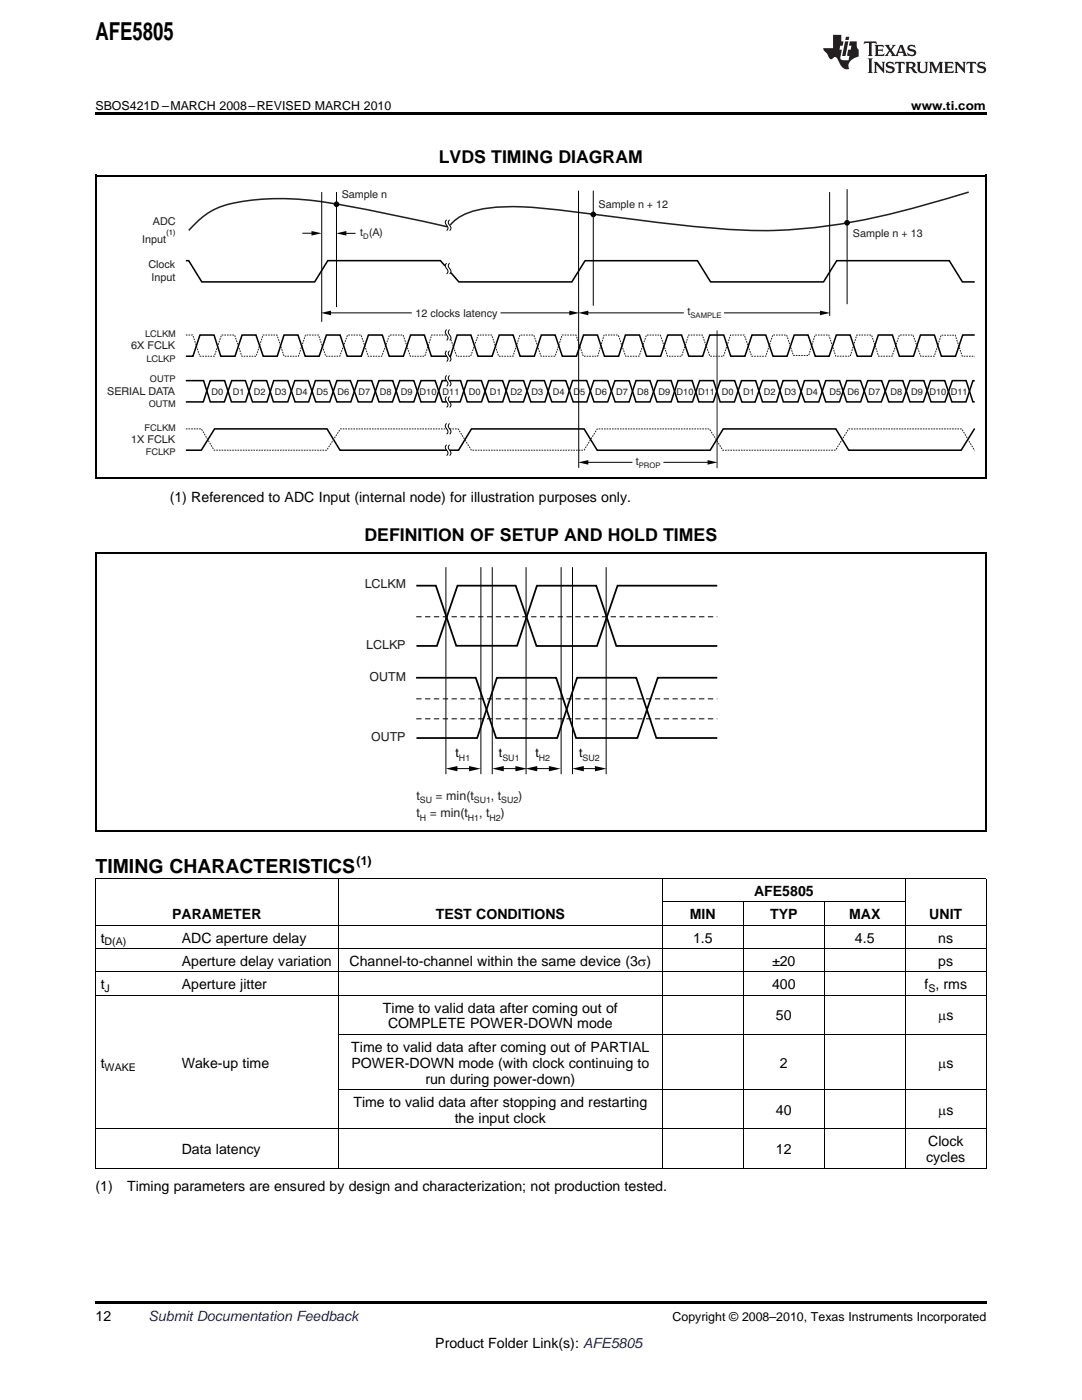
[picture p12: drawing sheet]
<svg xmlns="http://www.w3.org/2000/svg" width="216mm" height="279mm" viewBox="0 0 216 279" stroke-linecap="round" stroke-linejoin="round" font-family="sans-serif">
<g fill="#231f20">
<path d="M172.5 8.3l-.1 .5 .4-.2h.6v.1v2.1l-.2 .4h.9l-.2-.4v-2.1l.1-.1h.5l.5 .2-.2-.5zM174.5 9l.2 .3v1.5l-.2 .4h1.8l.2-.6a1.04 1.04 0 0 1-1.3 .2v-.7h.6l.3 .2v-.6l-.3 .2h-.6v-.6l.8-.1 .4 .3-.2-.5zM176.5 9l.9 1.1-.9 1.1h.8l-.2-.2 .4-.7 .5 .7-.2 .2h1.5l-.2-.2 .2-.4h.9l.1 .4-.2 .2h1l-.3-.3-.7-1.9h-.5l-.9 2-.8-1 .9-1h-.8l.1 .3-.4 .5-.3-.6 .1-.2zM179.7 9.3l.4 1h-.7zM181.3 9.1a.63 .63 0 0 0-.2 .7 .63 .63 0 0 0 .6 .4l.6 .2 .1 .2a.75 .75 0 0 1-.7 .4 .75 .75 0 0 1-.6-.5l.1 .7 .1-.1a1.11 1.11 0 0 0 1.5-.6 1.13 1.13 0 0 0-1.2-.8l-.1-.4a1.04 1.04 0 0 1 1.2 .2l-.2-.5-.2 .1-.4-.2zM173.2 11.7l.2 .3v2.2l-.2 .4h1l-.3-.4v-2.2l.3-.3zM174.3 12.3l.3 .4v1.5l-.3 .4h.8l-.2-.4v-1.3l1.5 1.7v-1.9l.2-.4h-.7l.2 .4v.9l-1.1-1.3zM177 12.5a.62 .62 0 0 0-.2 .7 .62 .62 0 0 0 .6 .4l.6 .1 .1 .3a.76 .76 0 0 1-.7 .3 .76 .76 0 0 1-.7-.4l.2 .7 .1-.1a1.11 1.11 0 0 0 1.5-.6 1.13 1.13 0 0 0-1.2-.8l-.1-.4a1.04 1.04 0 0 1 1.2 .2l-.2-.6-.2 .1-.5-.1zM178.7 12.3l-.2 .7a.61 .61 0 0 1 .8-.4v1.6l-.2 .4h.9l-.2-.4v-1.6a.63 .63 0 0 1 .7 .4l-.1-.7zM180.6 12.3l.3 .4v1.5l-.3 .4h1l-.2-.2-.1-.8 .6 .2a.76 .76 0 0 0 1.2 .7l-1-1a.58 .58 0 0 0 .6-.5 .58 .58 0 0 0-.5-.6zM181.4 12.7l.1-.1a.45 .45 0 0 1 .5 .1 .45 .45 0 0 1 .1 .5l-.8 .2zM182.9 12.3l.2 .2a2.17 2.17 0 0 0 .3 1.9 .99 .99 0 0 0 1.6-.6v-1.1l.2-.4h-.7l.2 .2a1.92 1.92 0 0 1-.2 1.8 .6 .6 0 0 1-.9-.5v-1.1l.2-.4zM185.4 12.3l.2 .4v1.5l-.2 .4h.7l-.2-.4v-1.4l.8 1.8 .8-1.8v1.4l-.2 .4h.9l-.2-.4v-1.5l.2-.4h-.8l-.6 1.5-.6-1.5zM188.4 12.3l.2 .4v1.5l-.2 .4h1.8l.1-.6a1.04 1.04 0 0 1-1.2 .2v-.7h.5l.4 .2v-.6l-.4 .2h-.5v-.7h.8l.3 .3-.1-.6zM190.5 12.3l.2 .4v1.5l-.2 .4h.7l-.2-.4v-1.3l1.5 1.7v-1.9l.2-.4h-.7l.2 .4v.9l-1.1-1.3zM192.9 12.3l-.1 .7a.61 .61 0 0 1 .7-.4l.1 1.6-.3 .4h1l-.3-.4 .1-1.6a.63 .63 0 0 1 .7 .4l-.1-.7zM195.2 12.5a.62 .62 0 0 0-.2 .7 .62 .62 0 0 0 .6 .4l.6 .1 .1 .3a.76 .76 0 0 1-.7 .3 .76 .76 0 0 1-.6-.4l.1 .7 .1-.1a1.11 1.11 0 0 0 1.6-.6 1.13 1.13 0 0 0-1.3-.8l-.1-.4a1.04 1.04 0 0 1 1.2 .2l-.1-.6-.2 .1-.5-.1z"/>
<path d="M166.2 7v2.6h-1.9v.4l.8 .9a.91 .91 0 0 0 1 .9 .56 .56 0 0 1 .5-.4 .56 .56 0 0 1 .5 .3l.4 .8a1.53 1.53 0 0 0 1.9 1.2 1.54 1.54 0 0 1 1-2.1l.9-.3v-1.4a1.52 1.52 0 0 1-.4-1.6h-1.3l-.2 .8h.5l-.2 .8h-.5l-.1 1v.2l.4 .1-.2 .8a1.93 1.93 0 0 1-1.6-.2l.3-1.9h-.5l.2-.8h.4l.2-.8h-.4v-1.3zM168.6 8.3l-.6 2.9h.7l.6-2.9zM168.8 7.3l-.1 .7h.6l.2-.7z"/>
</g>
<path d="M193.3 38.3a164.7 164.7 0 0 1-32 7.2 110.9 110.9 0 0 1-25.8-.6l-15.2-1.9a125.3 125.3 0 0 0-20.4-1.7 15.3 15.3 0 0 0-8.9 2.5l-1.1 1.1M89.3 45.3a329 329 0 0 0-27.9-5.4 43 43 0 0 0-17.8 1.5 16.4 16.4 0 0 0-5.9 4.6" fill="none" stroke="#231f20" stroke-width=".31"/>
<g fill="none" stroke="#010202" stroke-width=".2">
<path d="M64.2 38.3v25.9M67.1 38.3v23M115.4 38l.1 55.4M118.4 38v23M165.5 38.3l.1 24.8M169 37.7v23M89.1 52.5a.66 .66 0 0 0 0 1.1 .66 .66 0 0 1 0 1.1M89.1 43.9a.66 .66 0 0 0 0 1 .66 .66 0 0 1 0 1.1M89.7 52.5a.66 .66 0 0 0 0 1.1 .66 .66 0 0 1 0 1.1M89.7 43.9a.66 .66 0 0 0 0 1 .66 .66 0 0 1 0 1.1M89.1 79.1a.66 .66 0 0 0 0 1.1 .66 .66 0 0 1 0 1.1M89.1 74.9a.66 .66 0 0 0 0 1.1 .66 .66 0 0 1 0 1.1"/>
<path d="M89.1 70a.66 .66 0 0 0 0 1.1 .66 .66 0 0 1 0 1M89.1 65.8a.66 .66 0 0 0 0 1.1 .66 .66 0 0 1 0 1M89.7 79.1a.66 .66 0 0 0 0 1.1 .66 .66 0 0 1 0 1.1M89.7 74.9a.66 .66 0 0 0 0 1.1 .66 .66 0 0 1 0 1.1M89.7 70a.66 .66 0 0 0 0 1.1 .66 .66 0 0 1 0 1M89.7 65.8a.66 .66 0 0 0 0 1.1 .66 .66 0 0 1 0 1M89.1 88.8a.66 .66 0 0 0 0 1 .66 .66 0 0 1 0 1.1M89.1 84.5a.66 .66 0 0 0 0 1.1 .66 .66 0 0 1 0 1.1M89.7 88.8a.66 .66 0 0 0 0 1 .66 .66 0 0 1 0 1.1M89.7 84.5a.66 .66 0 0 0 0 1.1 .66 .66 0 0 1 0 1.1"/>
</g>
<path d="M143.1 66v27.4" fill="none" stroke="#231f20" stroke-width=".2"/>
<path d="M37.1 52h.6l2.6 4.3h22.5l2.6-4.3h22.5l.9 1.1M90 54.4l1.6 1.9h22.5l2.6-4.3h22.5l2.6 4.3h22.5l2.7-4.3h22.4l2.6 4.3h2.5M37.1 76h3.5l1.4 4.2h2.8l1.4-4.2h2.8l1.4 4.2h2.9l1.3-4.2h2.8l1.5 4.2h2.7l1.3-4.2h2.8l1.5 4.2h2.8l1.4-4.2h2.8l1.4 4.2h2.7l1.5-4.2h2.8l1.4 4.2h2.8l1.4-4.2h.9M37.1 71.1h1.4l1.4-4.2h2.8l1.4 4.2h2.8l1.4-4.2h2.8l1.4 4.2h2.8l1.4-4.2h2.8l1.4 4.2h2.8l1.4-4.2h2.8l1.4 4.2h2.8l1.4-4.2h2.8l1.4 4.2h2.8l1.4-4.2h2.8l1.4 4.2h3M89.7 76h2.2l1.3 4.2h2.9l1.4-4.2h2.8l1.4 4.2h2.8l1.4-4.2h2.7l1.5 4.2h2.8l1.3-4.2h2.9l1.4 4.2h2.8l1.4-4.2h2.8l1.4 4.2h2.8l1.5-4.2h2.7l1.4 4.2h2.9l1.4-4.2h2.8l1.3 4.2h2.8l1.5-4.2h2.8l1.3 4.2h2.9l1.2-4.2h2.9l1.5 4.2h2.8l1.4-4.2h2.7l1.4 4.2h2.8l1.4-4.2h2.8l1.5 4.2h2.7l1.4-4.2h2.8l1.5 4.2h2.8l1.4-4.2h2.8l1.3 4.2h.4M194.5 66.9h-2.4l-1.4 4.2h-2.9l-1.4-4.2h-2.7l-1.4 4.2h-2.8l-1.4-4.2h-2.8l-1.5 4.2h-2.7l-1.5-4.2h-2.7l-1.5 4.2h-2.7l-1.5-4.2h-2.7l-1.5 4.2h-2.8l-1.4-4.2h-2.8l-1.4 4.2h-2.8l-1.4-4.2h-2.8l-1.4 4.2h-2.8l-1.4-4.2h-2.8l-1.4 4.2h-2.8l-1.4-4.2h-2.8l-1.4 4.2h-2.8l-1.4-4.2h-2.8l-1.4 4.2h-2.8l-1.4-4.2h-2.8l-1.4 4.2h-2.8l-1.4-4.2h-2.8l-1.4 4.2h-2.8l-1.4-4.2h-2.8l-1.3 4.2h-.2M194.5 76h-.4l-1.4 4.2h-2.8l-1.4-4.2h-2.8l-1.4 4.2h-2.7l-1.5-4.2h-2.7l-1.5 4.2h-2.7l-1.5-4.2h-2.7l-1.5 4.2h-2.7l-1.4-4.2h-2.9l-1.3 4.2h-2.9l-1.3-4.2h-2.9l-1.4 4.2h-2.7l-1.4-4.2h-2.9l-1.4 4.2h-2.8l-1.4-4.2h-2.8l-1.4 4.2h-2.8l-1.4-4.2h-2.8l-1.4 4.2h-2.8l-1.4-4.2h-2.8l-1.4 4.2h-2.7l-1.5-4.2h-2.9l-1.3 4.2h-2.8l-1.4-4.2h-2.9l-1.3 4.2h-2.8l-1.4-4.2h-2.9l-1.4 4.2h-2.1M37.1 80.2h3.5l1.3-4.2h2.9l1.4 4.2h2.8l1.4-4.2h2.8l1.4 4.2h2.8l1.4-4.2h2.7l1.5 4.2h2.8l1.4-4.2h2.7l1.6 4.2h2.7l1.4-4.2h2.8l1.4 4.2h2.8l1.4-4.2h2.8l1.5 4.2h.8M37.1 89.8h3.1l2.6-4.2h22.5l2.5 4.2h21.3M194.5 85.5l-2.7 4.3h-22.4l-2.6-4.2h-22.5l-2.6 4.3h-22.5l-2.7-4.3h-22.4l-2.6 4.2h-1.8" fill="none" stroke="#010202" stroke-width=".31"/>
<path d="M37.1 66.9h1.4l1.4 4.2h2.9l1.4-4.2h2.6l1.5 4.2h2.8l1.4-4.2h2.8l1.4 4.2h2.9l1.4-4.2h2.6l1.4 4.2h2.8l1.5-4.2h2.7l1.5 4.2h2.7l1.5-4.2h2.7l1.5 4.2h2.9l1.3-4.2h3M90 67.8l1.1 3.3h2.8l1.5-4.2h2.7l1.4 4.2h2.9l1.3-4.2h2.8l1.5 4.2h2.8l1.4-4.2h2.7l1.5 4.2h2.9l1.2-4.2h2.9l1.4 4.2h2.7l1.5-4.2h2.8l1.4 4.2h2.8l1.4-4.2h2.7l1.5 4.2h2.8l1.4-4.2h2.7l1.5 4.2h2.8l1.4-4.2h2.8l1.3 4h3.1l1.2-4h2.8l1.4 4.2h2.9l1.3-4.2h2.9l1.4 4.2h2.7l1.5-4.2h2.7l1.5 4.2h2.7l1.4-4.2h2.8l1.4 4.2h2.5M37.1 85.6h3.1l2.5 4.2h22.5l2.7-4.2h21.2M89.7 85.6h1.7l2.7 4.2h22.4l2.7-4.2h22.4l2.6 4.2h22.5l2.6-4.2h22.6l2.6 4.3" fill="none" stroke="#231f20" stroke-width=".2" stroke-dasharray=".3 .2" stroke-linecap="butt"/>
<circle cx="67.1" cy="40.8" r=".46" fill="#010202"/>
<circle cx="67.1" cy="40.8" r=".46" fill="none" stroke="#010202" stroke-width=".2"/>
<circle cx="118.4" cy="42.8" r=".46" fill="#010202"/>
<circle cx="118.4" cy="42.8" r=".46" fill="none" stroke="#010202" stroke-width=".2"/>
<circle cx="169" cy="44.5" r=".46" fill="#010202"/>
<circle cx="169" cy="44.5" r=".46" fill="none" stroke="#010202" stroke-width=".2"/>
<path d="M64 62.4l2-.4v.9z" fill="#010202"/>
<path d="M65.3 62.4h16.9" fill="none" stroke="#010202" stroke-width=".2"/>
<g fill="#010202">
<path d="M113.6 62l2 .4-2 .5z"/>
<path d="M115.4 62.4l2-.4v.9z"/>
</g>
<path d="M116.6 62.4h19.9" fill="none" stroke="#010202" stroke-width=".2"/>
<g fill="#010202">
<path d="M163.6 62l2 .4-2 .5z"/>
<path d="M115.4 92.3l2-.5v.9z"/>
</g>
<path d="M116.6 92.3h9.6" fill="none" stroke="#010202" stroke-width=".2"/>
<path d="M141.2 91.8l2 .5-2 .4z" fill="#010202"/>
<path d="M60.3 46.5h2.7M99.9 62.4h14.4M144.5 62.4h19.8M132.4 92.3h9.5" fill="none" stroke="#010202" stroke-width=".2"/>
<path d="M62.2 46.1l2 .5-2 .4z" fill="#010202"/>
<path d="M68.3 46.6h2.6" fill="none" stroke="#010202" stroke-width=".2"/>
<path d="M67.1 46.6l2-.5v.9z" fill="#010202"/>
<path d="M83.1 116.9h3.9l4 12h12.2l3.9-12h11.9l4 12h20.1M143.1 116.9h-19.9l-4.1 12h-12.1l-4.1-12h-11.6l-4.1 12h-4.1M83 135.3h11.9l4.1 12h12.2l3.9-12h11.9l4 12h12.1M143.1 135.3h-11.9l-4 12h-12.2l-4-12h-11.9l-3.9 12h-12.1" fill="none" stroke="#010202" stroke-width=".35"/>
<path d="M89 113.2v41.3M96 113.2v41.3M98.2 113.2v41.3M105 113.2v41.3M112 113.2v41.3M114.2 113.2v41.3M120.9 113.2v41.3" fill="none" stroke="#010202" stroke-width=".2"/>
<path d="M83.1 123.1h60M83.1 139.5h60M83.1 143.5h60" fill="none" stroke="#010202" stroke-width=".2" stroke-dasharray="1.1 .7" stroke-linecap="butt"/>
<path d="M89 153.4l2.3-.5v1z" fill="#010202"/>
<path d="M90.4 153.4h4" fill="none" stroke="#010202" stroke-width=".2"/>
<g fill="#010202">
<path d="M93.6 152.9l2.3 .5-2.3 .5z"/>
<path d="M98.2 153.4l2.3-.5v1z"/>
</g>
<path d="M99.6 153.4h4.1" fill="none" stroke="#010202" stroke-width=".2"/>
<g fill="#010202">
<path d="M102.8 152.9l2.4 .5-2.4 .5z"/>
<path d="M104.9 153.4l2.3-.5v1z"/>
</g>
<path d="M106.3 153.4h4.1" fill="none" stroke="#010202" stroke-width=".2"/>
<g fill="#010202">
<path d="M109.5 152.9l2.3 .5-2.3 .5z"/>
<path d="M114.2 153.4l2.3-.5v1z"/>
</g>
<path d="M115.6 153.4h4.1" fill="none" stroke="#010202" stroke-width=".2"/>
<path d="M118.7 152.9l2.3 .5-2.3 .5z" fill="#010202"/>
<path d="M19 22.5h177.8v.5h-177.8zM19 259.7h177.8v.5h-177.8z" fill="#000"/>
<g fill="none" stroke="#000" stroke-width=".2">
<path d="M19 175.3h177.8M19.1 175.4v57.8M67.5 175.4v57.8M132.1 175.4v57.8M180.6 175.4v57.8M196.8 175.4v57.8M19 198.6h177.8M19 194h177.8M19 189.3h177.8M19 184.7h177.8M132.2 180h48.5M148.3 180.1v53.1"/>
<path d="M164.4 180.1v53.1M67.5 217.5h129.3M67.5 206.5h129.3M19 233.1h177.8M19 225.3h177.8"/>
</g>
<path d="M19 35h177.8M19.2 34.9v60.7M196.7 34.9v60.7M19 95.4h177.8M19 110.5h177.8M19.2 110.3v55.7M196.7 110.3v55.7M19 165.8h177.8" fill="none" stroke="#000" stroke-width=".35"/>
<text font-size="4.9" x="19" y="7.9">AFE5805</text>
<text font-size="3.9" x="19" y="174.1">TIMING CHARACTERISTICS</text>
<g font-size="3.5">
<text x="87.6" y="32.5">LVDS TIMING DIAGRAM</text>
<text x="72.7" y="107.9">DEFINITION OF SETUP AND HOLD TIMES</text>
</g>
<g font-size="2.8">
<text x="33.9" y="100.2">(1) Referenced to ADC Input (internal node) for illustration purposes only.</text>
<text x="150.5" y="178.8">AFE5805</text>
<text x="34.3" y="183.4">PARAMETER</text>
<text x="87" y="183.4">TEST CONDITIONS</text>
<text x="137.7" y="183.4">MIN</text>
<text x="153.7" y="183.4">TYP</text>
<text x="169.4" y="183.4">MAX</text>
<text x="185.4" y="183.4">UNIT</text>
<text x="20.1" y="188.1">t</text>
<text x="36.3" y="188.1">ADC aperture delay</text>
<text x="138.3" y="188.1">1.5</text>
<text x="170.6" y="188.1">4.5</text>
<text x="187.2" y="188.1">ns</text>
<text x="20.1" y="197.4">t</text>
<text x="36.3" y="192.8">Aperture delay variation</text>
<text x="36.3" y="197.4">Aperture jitter</text>
<text x="69.7" y="192.8">Channel-to-channel within the same device (3s)</text>
<text x="154.1" y="192.8">±20</text>
<text x="154.1" y="197.4">400</text>
<text x="184.5" y="197.4">f , rms</text>
<text x="187.2" y="192.8">ps</text>
<text x="76.4" y="202.1">Time to valid data after coming out of</text>
<text x="154.8" y="203.7">50</text>
<text x="187.2" y="203.7">ms</text>
<text x="70.1" y="209.9">Time to valid data after coming out of PARTIAL</text>
<text x="77.4" y="205.2">COMPLETE POWER-DOWN mode</text>
<text x="20.1" y="213.1">t</text>
<text x="36.3" y="213.1">Wake-up time</text>
<text x="70.1" y="213.1">POWER-DOWN mode (with clock continuing to</text>
<text x="155.6" y="213.1">2</text>
<text x="187.2" y="213.1">ms</text>
<text x="70.5" y="220.9">Time to valid data after stopping and restarting</text>
<text x="84.9" y="216.3">run during power-down)</text>
<text x="90.7" y="224.1">the input clock</text>
<text x="154.8" y="222.5">40</text>
<text x="187.2" y="222.5">ms</text>
<text x="36.3" y="230.3">Data latency</text>
<text x="154.8" y="230.3">12</text>
<text x="184.8" y="231.9">cycles</text>
<text x="185.2" y="228.7">Clock</text>
<text x="19" y="237.8">(1)</text>
<text x="25.4" y="237.8">Timing parameters are ensured by design and characterization; not production tested.</text>
<text x="19" y="263.6">12</text>
<text x="86.9" y="269">Product Folder Link(s): AFE5805</text>
</g>
<text font-size="2.8" fill="#0000c8" x="29.6" y="263.6">Submit Documentation Feedback</text>
<g font-size="2.5">
<text x="19" y="21.9">SBOS421D –MARCH 2008–REVISED MARCH 2010</text>
<text x="181.8" y="21.9">www.ti.com</text>
<text x="71.2" y="172.6">(1)</text>
<text x="134.2" y="263.6">Copyright © 2008–2010, Texas Instruments Incorporated</text>
</g>
<g font-size="2.5" fill="#231f20">
<text x="72.8" y="117.4">LCLKM</text>
<text x="73.1" y="129.5">LCLKP</text>
<text x="73.7" y="135.9">OUTM</text>
<text x="74.1" y="147.9">OUTP</text>
<text x="83.1" y="159.6">t</text>
<text x="86.9" y="159.6">= min(t</text>
<text x="98" y="159.6">, t</text>
<text x="103.5" y="159.6">)</text>
<text x="83.1" y="163.1">t</text>
<text x="85.7" y="163.1">= min(t</text>
<text x="95.6" y="163.1">, t</text>
<text x="99.9" y="163.1">)</text>
</g>
<g font-size="2.5" fill="#010202">
<text x="90.9" y="151.1">t</text>
<text x="99.6" y="151.1">t</text>
<text x="106.8" y="151.1">t</text>
<text x="115.5" y="151.1">t</text>
</g>
<g font-size="2.1" fill="#231f20">
<text x="68.2" y="39.5">Sample n</text>
<text x="119.4" y="41.4">Sample n + 12</text>
<text x="30.5" y="44.9">ADC</text>
<text x="71.9" y="47.1">t (A)</text>
<text x="170.2" y="47.3">Sample n + 13</text>
<text x="28.4" y="48.5">Input</text>
<text x="29.6" y="53.4">Clock</text>
<text x="30.2" y="56">Input</text>
<text x="82.9" y="63.2">12 clocks latency</text>
<text x="137.2" y="62.9">t</text>
<text x="26.2" y="69.7">6X FCLK</text>
<text x="21.4" y="78.9">SERIAL DATA</text>
<text x="26.2" y="88.5">1X FCLK</text>
<text x="126.9" y="92.8">t</text>
</g>
<g font-size="2.1">
<text x="20.9" y="188.7">D(A)</text>
<text x="20.9" y="198">J</text>
<text x="185.2" y="198">S</text>
<text x="20.9" y="213.6">WAKE</text>
</g>
<g font-size="1.8" fill="#231f20">
<text x="29" y="67.2">LCLKM</text>
<text x="29.2" y="72.2">LCLKP</text>
<text x="29.9" y="76.2">OUTP</text>
<text x="29.7" y="81.2">OUTM</text>
<text x="42.2" y="78.7">D0</text>
<text x="46.4" y="78.7">D1</text>
<text x="50.6" y="78.7">D2</text>
<text x="54.8" y="78.7">D3</text>
<text x="59" y="78.7">D4</text>
<text x="63.1" y="78.7">D5</text>
<text x="67.3" y="78.7">D6</text>
<text x="71.6" y="78.7">D7</text>
<text x="75.8" y="78.7">D8</text>
<text x="80" y="78.7">D9</text>
<text x="83.7" y="78.7">D10 D11</text>
<text x="93.5" y="78.7">D0</text>
<text x="97.7" y="78.7">D1</text>
<text x="101.9" y="78.7">D2</text>
<text x="106.1" y="78.7">D3</text>
<text x="110.3" y="78.7">D4</text>
<text x="114.5" y="78.7">D5</text>
<text x="118.7" y="78.7">D6</text>
<text x="123" y="78.7">D7</text>
<text x="127.1" y="78.7">D8</text>
<text x="131.4" y="78.7">D9 D10 D11</text>
<text x="144" y="78.7">D0</text>
<text x="148.3" y="78.7">D1</text>
<text x="152.4" y="78.7">D2</text>
<text x="156.5" y="78.7">D3</text>
<text x="160.8" y="78.7">D4</text>
<text x="165.5" y="78.7">D5</text>
<text x="169.1" y="78.7">D6</text>
<text x="173.3" y="78.7">D7</text>
<text x="177.7" y="78.7">D8</text>
<text x="181.8" y="78.7">D9</text>
<text x="185.4" y="78.7">D10 D11</text>
<text x="28.9" y="86">FCLKM</text>
<text x="29.1" y="90.9">FCLKP</text>
<text x="91.6" y="151.8">H1</text>
<text x="100.2" y="151.8">SU1</text>
<text x="107.5" y="151.8">H2</text>
<text x="116.2" y="151.8">SU2</text>
<text x="83.8" y="160.3">SU</text>
<text x="94.5" y="160.3">SU1</text>
<text x="100" y="160.3">SU2</text>
<text x="83.8" y="163.8">H</text>
<text x="93.4" y="163.8">H1</text>
<text x="97.7" y="163.8">H2</text>
</g>
<text font-size="1.5" fill="#010202" x="33.2" y="47">(1)</text>
<g font-size="1.5" fill="#231f20">
<text x="72.5" y="47.7">D</text>
<text x="137.8" y="63.6">SAMPLE</text>
<text x="127.5" y="93.4">PROP</text>
</g>
</svg>
